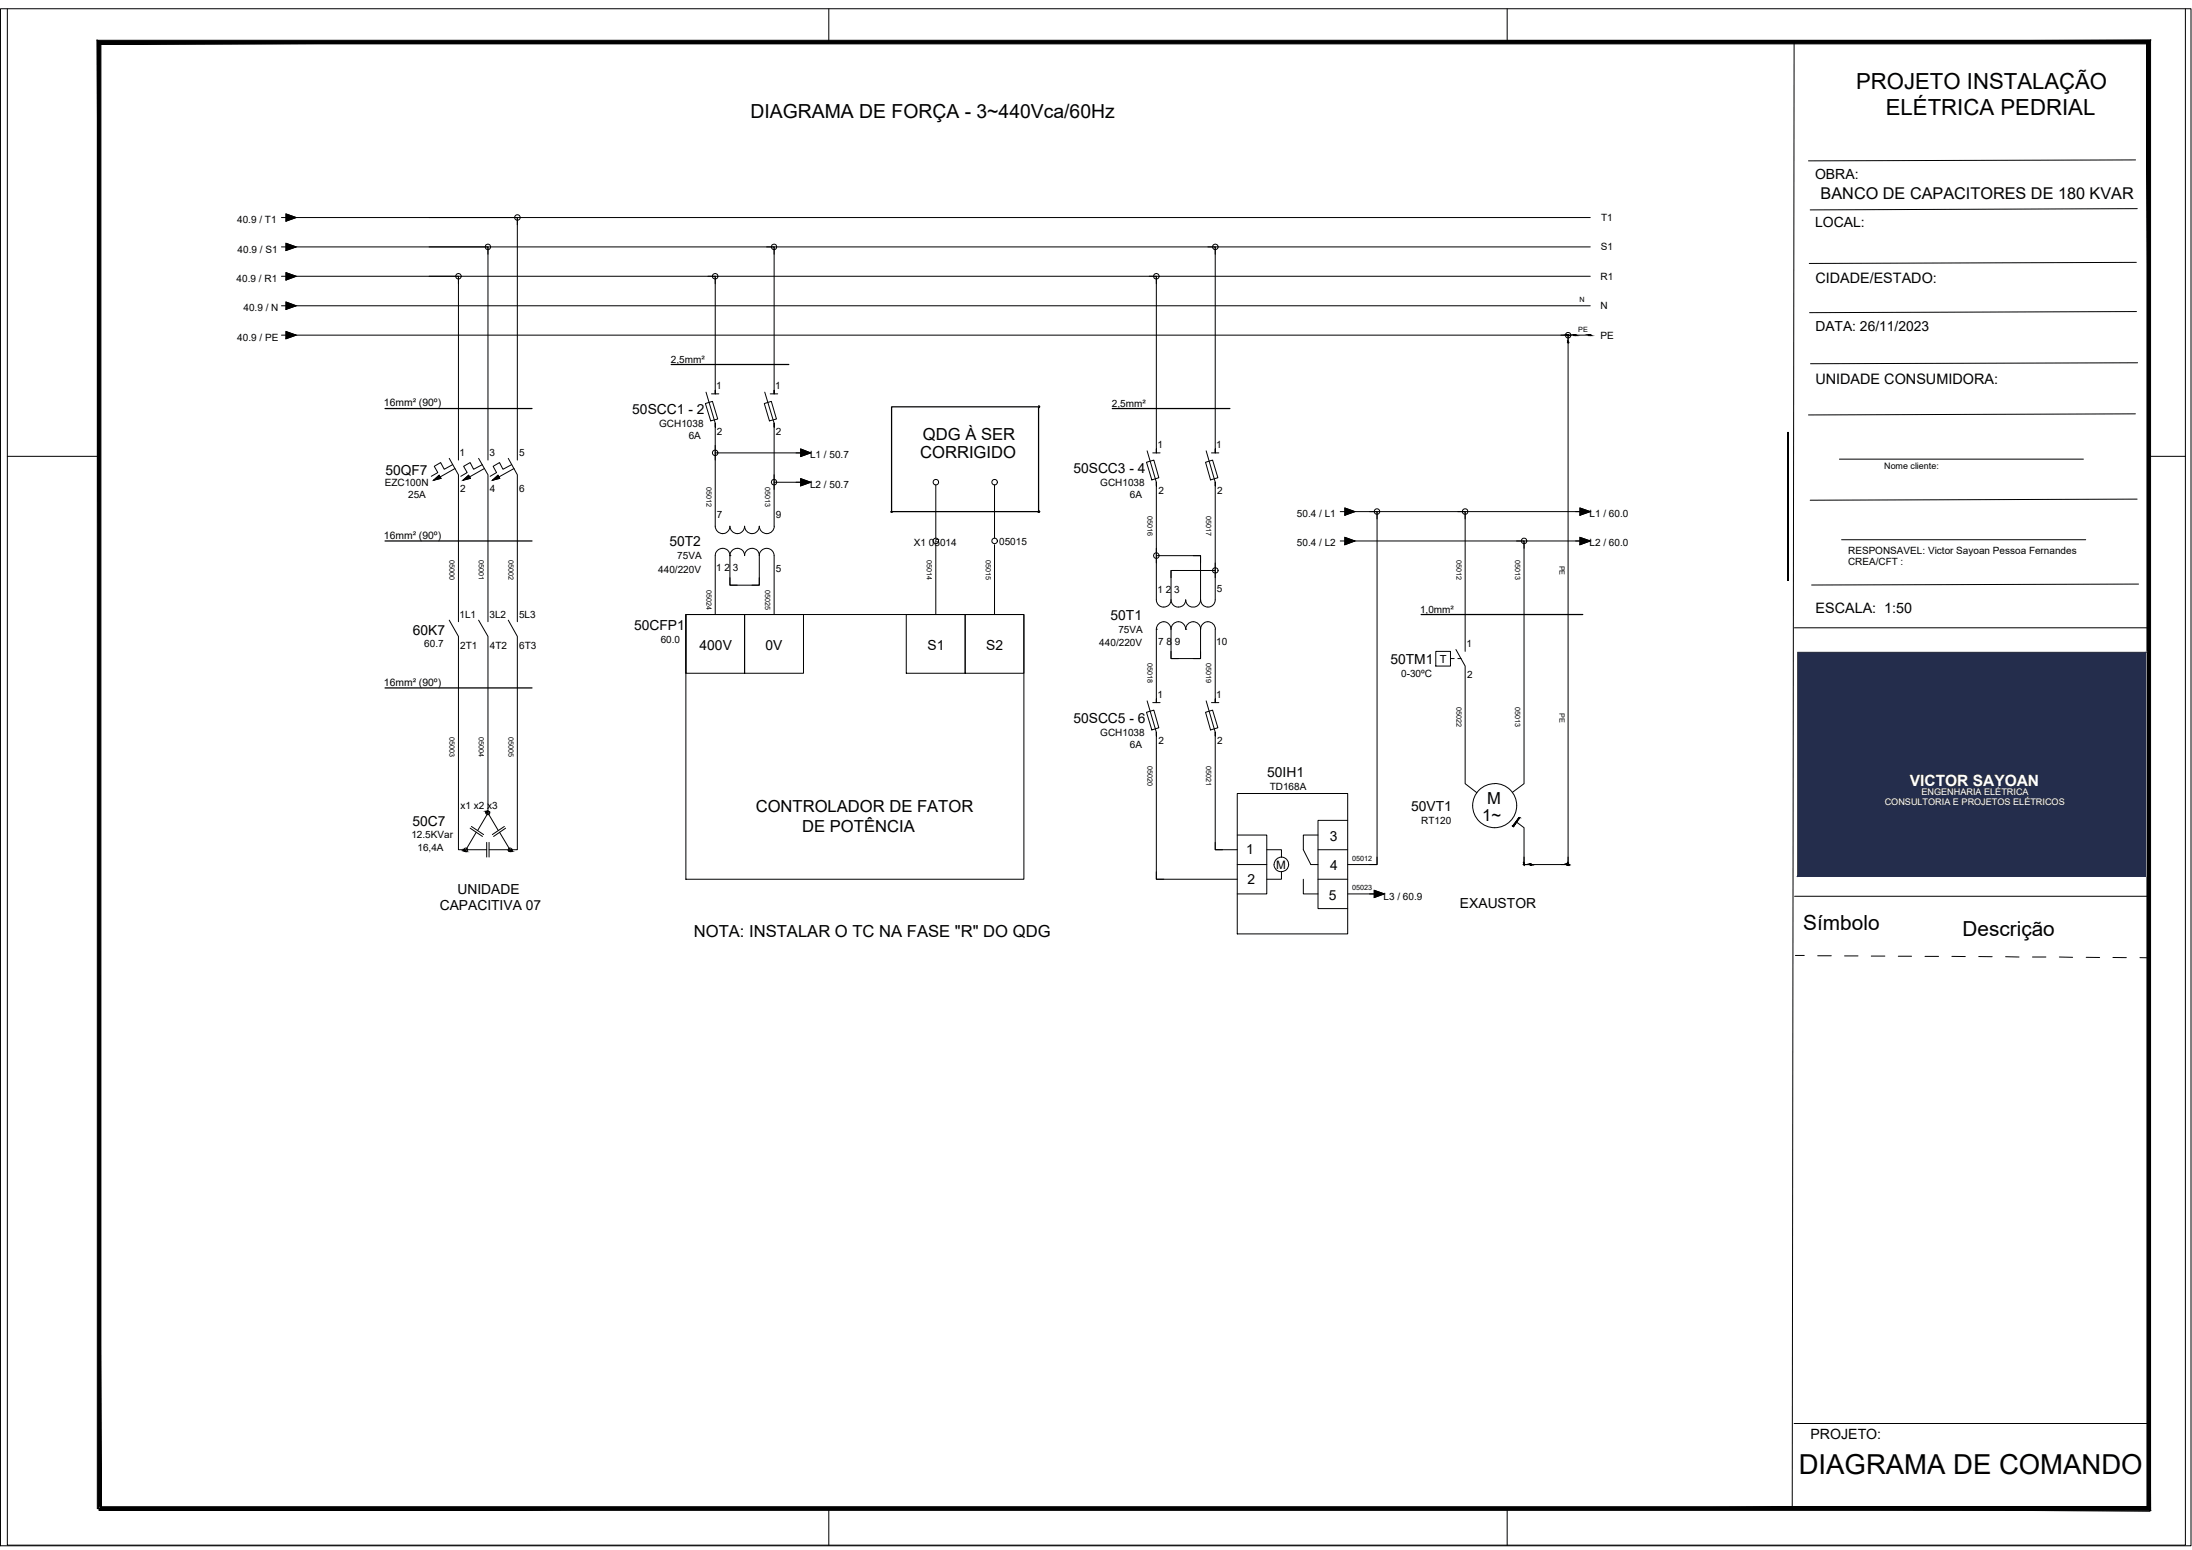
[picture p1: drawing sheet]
<svg xmlns="http://www.w3.org/2000/svg" width="594mm" height="420mm" viewBox="0 0 594 420" stroke-linecap="round" stroke-linejoin="round" font-family="sans-serif">
<!-- layer: PDF12_Geometry -->
<g fill="#000" stroke="#000" stroke-width=".27">
<path d="M424.9 92.5h.2v.3zM132.1 219.9h.1zM125.7 230.3l.2 .1zM126.1 230.8h.1zM131.8 220.1h.2zM138.2 230.8h.2zM138.5 230.6h.1zM411.6 221.7h.3l-1.6 2.2zM411.7 221.6l.2 .1zM412.9 233.9h.3v.5zM424.9 233.9h.2v.5z"/>
<path d="M424.9 92.5v.3h.2zM424.9 92.8h.2l-.1 .2z"/>
<path d="M424.6 90.7l.5 .1zM424.6 90.7l.5 .1z"/>
<path d="M424.6 90.8h.5zM424.6 90.8l.4 .2z"/>
<path d="M426.6 90.7l.5 .1zM426.6 90.7l.5 .1z"/>
<path d="M426.6 90.8h.5zM426.6 90.8l.4 .2z"/>
<path d="M430.6 90.7l.5 .1zM430.6 90.7l.5 .1z"/>
<path d="M430.6 90.8h.5zM430.6 90.8l.4 .2z"/>
<path d="M132 220h.2zM131.9 220h.2z"/>
<path d="M132.1 219.9h.1zM132 220h.2z"/>
<path d="M125.8 230.4l.1 .1zM125.8 230.4l.1 .1z"/>
<path d="M125.8 230.5l.2 .1zM125.8 230.5l.2 .1z"/>
<path d="M125.8 230.6l.3 .1zM125.8 230.6l.3 .1z"/>
<path d="M125.9 230.7h.3zM125.9 230.7h.3z"/>
<path d="M125.9 230.7l.3 .1zM125.9 230.7l.3 .1z"/>
<path d="M126 230.8h.2zM126 230.8h.2z"/>
<path d="M131.9 220h.2zM131.9 220l.1 .1z"/>
<path d="M131.9 220h.2zM131.9 220h.2z"/>
<path d="M138.3 230.8h.2zM138.2 230.8h.2z"/>
<path d="M138.3 230.7h.3zM138.3 230.8h.2z"/>
<path d="M138.4 230.7h.2zM138.3 230.7h.3z"/>
<path d="M138.5 230.6h.1zM138.5 230.6l.1 .1z"/>
<path d="M411.6 221.7l-1.6 2.2h.3zM410 223.9h.3l-.1 .2z"/>
<path d="M412.9 233.9v.5h.3zM412.9 234.4h.3z"/>
<path d="M412.9 233.9v.5h.3zM412.9 234.4h.3z"/>
<path d="M414.7 234.2l.5 .2zM414.7 234.2l.5 .2h-.5z"/>
<path d="M414.7 234.4h.5zM414.7 234.4l.3 .1z"/>
<path d="M424.9 233.9v.5h.2zM424.9 234.4h.2z"/>
<path d="M424.9 233.9v.5h.2zM424.9 234.4h.2z"/>
<path d="M424.6 234.2l.5 .2zM424.6 234.2l.5 .2h-.5z"/>
<path d="M424.6 234.2l.5 .2zM424.6 234.2l.5 .2h-.5z"/>
<path d="M424.6 234.4h.5zM424.6 234.4l.4 .1z"/>
<path d="M424.6 234.4h.5zM424.6 234.4l.4 .1z"/>
</g>
<!-- layer: PDF12_Solid Fills -->
<g fill="#000" stroke="#000" stroke-width=".27">
<path d="M77.5 58l2.8 1-2.8 .9zM77.5 66l2.8 .9-2.8 1zM77.5 73.9l2.8 1-2.8 1zM77.5 89.9l2.8 .9-2.8 1zM77.5 81.9l2.8 1-2.8 1zM117.5 130.2l1.5-1.4 .5 .9zM125.5 130.2l1.5-1.4 .5 .9zM133.5 130.2l1.5-1.4 .4 .9zM217 129.8l2.7 .9-2.7 1zM217 121.7l2.7 1.1-2.7 .9zM364.5 137.7l2.7 1-2.7 1zM428.2 137.7l2.8 1-2.8 1z"/>
<path d="M364.5 145.7l2.7 .9-2.7 1.1zM428.2 145.7l2.8 .9-2.8 1.1zM372.4 241.3l2.8 1-2.8 1z"/>
</g>
<!-- layer: PDF12_Geometry -->
<g fill="none" stroke="#000" stroke-width=".27">
<path d="M76.3 59h1.2M77.5 58l2.8 1-2.8 .9zM80.3 59h350.7M116.3 59h23.9v65.7M140.2 59v2M76.3 66.9h1.2M76.3 74.9h1.2M77.5 66l2.8 .9-2.8 1zM77.5 73.9l2.8 1-2.8 1zM80.3 74.9h113.5v31.9v-1M80.3 66.9h129.5v39.9v-1M116.3 66.9h15.9v57.8"/>
<path d="M116.3 74.9h7.9v49.8M124.2 74.9v2M132.2 66.9v2M191.9 74.9h121.5v47.9v-1.1M193.8 74.9v2M207.8 66.9h121.6v55.9v-1.1M209.8 66.9v2M311.4 74.9h119.6M313.4 74.9v2M327.4 66.9h103.6M329.4 66.9v2M76.3 82.9h1.2"/>
<path d="M76.3 90.8h1.2M77.5 89.9l2.8 .9-2.8 1zM77.5 81.9l2.8 1-2.8 1zM78.2 90.8h346.8v143.6h-12v-10l-2.2-1.7M78.2 82.9h352.8M423 90.8h8M425 90.8v2M191.2 109.4l1.9-.6 1.4 4.8-1.9 .5zM191.3 106.3l2.5 8.4M192.8 106.8h2M193.8 115.8v-1.1v28M207.1 109.4l1.9-.6 1.4 4.8-1.9 .5z"/>
<path d="M207.3 106.3l2.5 8.4M208.7 106.8h2.1M209.8 115.8v-1.1v28M117.5 130.2l1.5-1.4 .5 .9zM121.8 124.2l2.4 4.5v39.8M122.7 125.9l-2.3 1.3-1-1.8-1.7 1 1 1.7-1.8 1M123.3 127l-4 2.3M125.5 130.2l1.5-1.4 .5 .9zM129.7 124.2l2.5 4.5v39.8M130.7 125.9l-2.3 1.3-1-1.8-1.8 1 1 1.7-1.7 1M131.3 127l-4 2.3M133.5 130.2l1.5-1.4 .4 .9z"/>
<path d="M137.8 124.2l2.4 4.5v39.8M138.7 125.9l-2.4 1.3-.9-1.8-1.8 1 1 1.7-1.8 1M139.3 127l-4.1 2.3M193.8 122.8h24M193.8 120.7v4M209.8 130.7h8M209.8 128.7v4M215.7 122.8h1.3M215.7 130.7h1.3M217 129.8l2.7 .9-2.7 1zM217 121.7l2.7 1.1-2.7 .9zM253.6 131.4v14.5"/>
<path d="M269.5 131.4v14.5M310.7 125.3l2-.6 1.4 4.8-1.9 .6zM310.9 122.2l2.5 8.5M312.4 122.8h2M313.4 131.7v-1v31.9a1.99 1.99 0 0 0 2 2 1.99 1.99 0 0 0 2-2M326.7 125.3l1.9-.6 1.5 4.8-2 .6zM326.9 122.2l2.5 8.5M328.3 122.8h2M329.4 131.7v-1v31.9a1.95 1.95 0 0 1-2 1.9M363.2 138.7h1.3M364.5 137.7l2.7 1-2.7 1zM365.3 138.7h7.9v95.7h-7.9"/>
<path d="M371.2 138.7h25.9v37.9M373.2 138.7v2M395.1 138.7h33.9M397.1 138.7v2M427 138.7h1.2M428.2 137.7l2.8 1-2.8 1zM193.8 142.6a2.05 2.05 0 0 0 2.1 2.1M195.8 148.6a2.02 2.02 0 0 0-2 2v16M195.9 148.6a1.93 1.93 0 0 1 1.9 2M197.8 150.6v8h8v-8a2.01 2.01 0 0 1 2-2 2.01 2.01 0 0 1 2 2v16M197.8 156.6v2h2M197.8 150.6h.1"/>
<path d="M197.8 142.7a2.02 2.02 0 0 1-2 2M197.8 142.6a2.05 2.05 0 0 0 2.1 2.1M199.8 148.6a2.02 2.02 0 0 0-2 2M199.9 148.6a1.93 1.93 0 0 1 1.9 2M201.8 142.7a2.02 2.02 0 0 1-2 2M201.8 142.6a1.99 1.99 0 0 0 2 2.1 1.99 1.99 0 0 0 2-2M205.8 150.6a1.99 1.99 0 0 0-2-2 1.99 1.99 0 0 0-2 2M205.8 156.6v2h-2M205.8 142.6a2.03 2.03 0 0 0 2 2.1 2.03 2.03 0 0 0 2-2.1M253.6 147.7v18.9M269.5 147.7v18.9M313.4 150.6h12v12a2.01 2.01 0 0 1-2 1.9 2.01 2.01 0 0 1-2-1.9 1.99 1.99 0 0 1-2 2 1.99 1.99 0 0 1-2-2"/>
<path d="M313.4 148.6v4M319.4 154.6h-2v2M323.4 150.6h2v2M329.4 154.6h-12v8M329.4 152.6v4M363.2 146.6h1.3M364.5 145.7l2.7 .9-2.7 1.1zM365.3 146.6h47.7v65.8l-3.1 2.4M411 146.6h18M413 146.6v2M427 146.6h1.2M428.2 145.7l2.8 .9-2.8 1.1z"/>
<path d="M121.8 168.1l2.4 4.4v57.8h7.7M129.7 168.1l2.5 4.4v47.9l-2.7 4.7M137.8 168.1l2.4 4.4v57.8h-7.7M185.9 166.6h91.6v71.7h-91.6zM185.9 166.6h15.9v15.9h-15.9zM185.9 166.6v15.9M201.8 166.6h16v15.9h-16zM245.6 166.6h16v15.9h-16zM261.6 166.6h15.9v15.9h-15.9zM313.4 170.6v19.9v-1M313.4 170.6h.1M313.4 170.6a1.99 1.99 0 0 1 2-2.1 1.99 1.99 0 0 1 2 2.1"/>
<path d="M317.4 176.6v1.9h2M317.4 170.6a1.99 1.99 0 0 1 2-2.1 1.99 1.99 0 0 1 2 2.1M321.4 170.6h.1M321.4 170.6a2.03 2.03 0 0 1 2-2.1 2.03 2.03 0 0 1 2 2.1M325.4 176.6v1.9h-2M325.4 162.6a1.93 1.93 0 0 0 2 1.9M329.4 170.6v19.9v-1M329.4 170.6a2.01 2.01 0 0 0-2-2.1 2.01 2.01 0 0 0-2 2.1v7.9h-8v-7.9M389.1 176.6h4v4h-4zM393.1 178.5h1M394.6 176.1l2.5 4.5v31.8l3.2 2.5M395.1 178.5h.9"/>
<path d="M310.7 193.1l2-.6 1.4 4.8-1.9 .6zM310.9 190l2.5 8.5M312.4 190.5h2M313.4 199.5v-1v39.8h21.9M326.7 193.1l1.9-.6 1.5 4.8-2 .6zM326.9 190l2.5 8.5M328.3 190.5h2M329.4 199.5v-1v31.8h5.9M132.2 219.9a.5 .5 0 0 1 .5 .5 .5 .5 0 0 1-.5 .5 .5 .5 0 0 1-.5-.5M335.3 215.1h30v38.1h-30zM125.7 230.3a.51 .51 0 0 1 .5-.5 .51 .51 0 0 1 .5 .5 .51 .51 0 0 1-.4 .5M127.4 224.5l3.4 2.2"/>
<path d="M127.8 224l3.3 2.2M129.1 225.6l-2.8 4.7M131.9 228.3v4M132.2 220.4l2.8 4.7M132.5 228.3v4M135.4 225.6l2.8 4.7M136.7 224l-3.3 2.2M137 224.5l-3.2 2.2M138.7 230.3a.5 .5 0 0 0-.5-.4 .5 .5 0 0 0-.5 .4 .5 .5 0 0 0 .5 .5M313.4 236.3v2h2M329.4 228.3v2h1.9M335.3 226.4h8v15.9h-8"/>
<path d="M335.3 234.4h8M343.3 230.3h4v2M347.3 232.3a1.95 1.95 0 0 1 1.9 2.1M347.3 232.3a1.99 1.99 0 0 0-2 2 1.99 1.99 0 0 0 2 2v2h-4M349.2 234.3a1.93 1.93 0 0 1-1.9 2M353.2 238.3v4h4M357.2 226.4h-4v3.9l2.1 4.1h1.9M357.2 238.3h8.1M357.2 230.3h8.1M365.3 222.4h-8.1v23.9h8.1M373.2 232.3v2.1h-2M411.7 221.6l.2 .1-1.7 2.4-.2-.2z"/>
<path d="M413 232.3v2.1h2M425 232.3v2.1h-2M365.3 242.3h7.9M372.4 241.3l2.8 1-2.8 1z"/>
<circle cx="140.2" cy="58.9" r=".75"/>
<circle cx="124.3" cy="74.9" r=".75"/>
<circle cx="132.2" cy="66.9" r=".74"/>
<circle cx="193.8" cy="74.9" r=".75"/>
<circle cx="209.8" cy="66.9" r=".72"/>
<circle cx="313.4" cy="74.9" r=".76"/>
<circle cx="329.4" cy="66.9" r=".74"/>
<circle cx="425" cy="90.9" r=".75"/>
<circle cx="193.8" cy="122.7" r=".75"/>
<circle cx="209.8" cy="130.7" r=".73"/>
<circle cx="253.6" cy="130.7" r=".75"/>
<circle cx="269.6" cy="130.7" r=".75"/>
<circle cx="373.2" cy="138.7" r=".75"/>
<circle cx="397.1" cy="138.7" r=".75"/>
<circle cx="253.6" cy="146.6" r=".75"/>
<circle cx="269.6" cy="146.6" r=".75"/>
<circle cx="313.4" cy="150.6" r=".77"/>
<circle cx="329.4" cy="154.6" r=".74"/>
<circle cx="413.1" cy="146.6" r=".75"/>
<circle cx="405.1" cy="218.4" r="6"/>
</g>
<path d="M181.9 98.8h31.9M104.4 110.7h39.8M241.6 110.3h39.9v28.4h-39.9zM281.5 110l.3 .2-.3 .3M301.5 110.7h31.8M241.4 138.7l.2 .2 .3-.2M281.5 138.4l.2 .1v.3l-.2 .1-.2-.2M281.8 138.7l-.3 .2M104.4 146.6h39.8M385.1 166.6h43.9M104.4 186.5h39.8" fill="none" stroke="#000" stroke-width=".34"/>
<!-- layer: PDF_Solid Fills -->
<path d="M484.5 117.2l.2 40.2h-.2zM484.5 117.2l.2 40.2v-40.2z" fill="#000" stroke="#000" stroke-width=".27"/>
<!-- layer: ARQ-FOLHA -->
<path d="M2 2.4v416.4h590.3v-416.4M224.6 2.4v9M408.5 2.4v9M2 123.7h24.8M582.4 123.7h9.9M224.6 408.9v9.9M408.5 408.9v9.9" fill="none" stroke="#000" stroke-width=".27"/>
<path d="M26.8 408.4v1l555.1-1zM26.8 409.4l555.1-1 .9 1zM581.9 11.9v396.5l.9 1zM581.9 11.9l.9-1v398.5zM27.3 11.9h554.6l.9-1zM26.4 10.9h556.4l-555.5 1zM26.4 10.9l.9 398v-397zM26.4 10.9l.9 398h-.9z" fill="#000" stroke="#000" stroke-width=".27"/>
<!-- layer: 0 -->
<g fill="none" stroke="#000" stroke-width=".27">
<path d="M.1 2.4h593.7v416.6h-593.7zM486.2 11.4h96.2l.3 398.3-97-.7zM578.8 43.3l-88.7 .3M579.2 56.6l-88.6 .3M579 71.1l-88.7 .3M579 84.5l-88.6 .3M579.3 98.3l-88.6 .3M578.7 112.2l-88.6 .3M498.5 124.5h66.1M579.2 135.3l-88.6 .3M499.1 146.3h66.2M579.6 158.3l-88.6 .3"/>
<path d="M486.3 170.2h96.1M486.4 243h96M486.6 259h2.4M492.6 259.1h3.7M499.9 259.1h3.7M507.2 259.2h3.6M514.5 259.2h3.6M521.7 259.2h3.7M529 259.2l3.6 .1M536.3 259.3h3.6M543.6 259.3l3.6 .1M550.8 259.4h3.7"/>
<path d="M558.1 259.4l3.6 .1M565.4 259.5h3.6M572.6 259.5l3.7 .1M580 259.6h2.4M486.2 385.9h96.1"/>
</g>
<path d="M487.2 176.8h94.4v60.8h-94.4z" fill="none" stroke="#fff" stroke-width=".27"/>
<!-- layer: PDF47_Solid Fills -->
<path d="M487.2 176.8v60.8l94.4-60.8zM487.2 237.6l94.4-60.8v60.8z" fill="#fff" stroke="#fff" stroke-width=".27"/>
<path d="M487.2 176.8v60.8l94.4-60.8zM487.2 237.6l94.4-60.8v60.8z" fill="#242d4c" stroke="#242d4c" stroke-width=".27"/>
<text font-size="7.5" x="487.5" y="399.7">DIAGRAMA DE COMANDO</text>
<g font-size="6">
<text x="503" y="24.3">PROJETO INSTALAÇÃO</text>
<text x="511.1" y="31.2">ELÉTRICA PEDRIAL</text>
</g>
<g font-size="5.6">
<text x="488.7" y="252.2">Símbolo</text>
<text x="531.9" y="253.6">Descrição</text>
</g>
<text font-size="5.2" x="203.4" y="32.1">DIAGRAMA DE FORÇA - 3~440Vca/60Hz</text>
<g font-size="4.5">
<text x="250.1" y="119.3">QDG À SER</text>
<text x="249.4" y="124.2">CORRIGIDO</text>
<text x="204.8" y="220">CONTROLADOR DE FATOR</text>
<text x="403" y="217.9">M</text>
<text x="217.4" y="225.4">DE POTÊNCIA</text>
<text x="401.7" y="222.4">1~</text>
<text x="188" y="254">NOTA: INSTALAR O TC NA FASE &quot;R&quot; DO QDG</text>
</g>
<text font-size="4.4" x="493.4" y="54">BANCO DE CAPACITORES DE 180 KVAR</text>
<text font-size="4.2" fill="#fff" x="517.6" y="213.2">VICTOR SAYOAN</text>
<g font-size="3.9">
<text x="492" y="76.7">CIDADE/ESTADO:</text>
<text x="492" y="104.1">UNIDADE CONSUMIDORA:</text>
<text x="492.1" y="166">ESCALA: 1:50</text>
</g>
<g font-size="3.8">
<text x="491.9" y="48.6">OBRA:</text>
<text x="491.9" y="61.4">LOCAL:</text>
<text x="492" y="89.8">DATA: 26/11/2023</text>
<text x="490.7" y="390.1">PROJETO:</text>
</g>
<g font-size="3.7">
<text x="171.4" y="112.3">50SCC1 - 2</text>
<text x="104.4" y="128.7">50QF7</text>
<text x="290.9" y="128.2">50SCC3 - 4</text>
<text x="181.4" y="148.1">50T2</text>
<text x="111.9" y="172.1">60K7</text>
<text x="171.9" y="170.8">50CFP1</text>
<text x="301" y="168.1">50T1</text>
<text x="189.6" y="176.1">400V</text>
<text x="207.5" y="176.1">0V</text>
<text x="251.4" y="176.1">S1</text>
<text x="267.3" y="176.1">S2</text>
<text x="376.9" y="180">50TM1</text>
<text x="290.9" y="196">50SCC5 - 6</text>
<text x="343.5" y="210.7">50IH1</text>
<text x="382.4" y="219.9">50VT1</text>
<text x="111.8" y="223.9">50C7</text>
<text x="360.4" y="227.9">3</text>
<text x="337.8" y="231.6">1</text>
<text x="338.1" y="239.6">2</text>
<text x="360.5" y="235.8">4</text>
<text x="124" y="242.3">UNIDADE</text>
<text x="360.2" y="243.9">5</text>
<text x="119.2" y="246.8">CAPACITIVA 07</text>
<text x="395.7" y="246.3">EXAUSTOR</text>
</g>
<text font-size="3.2" x="345.9" y="235.6">M</text>
<text font-size="3" x="390.2" y="179.7">T</text>
<g font-size="2.8">
<text x="104.1" y="110.2">16mm² (90º)</text>
<text x="104.1" y="146.1">16mm² (90º)</text>
<text x="104.1" y="185.9">16mm² (90º)</text>
</g>
<g font-size="2.7">
<text x="433.9" y="59.9">T1</text>
<text x="64.3" y="60.4">40.9 / T1</text>
<text x="64.4" y="68.5">40.9 / S1</text>
<text x="433.9" y="67.9">S1</text>
<text x="64.1" y="76.3">40.9 / R1</text>
<text x="433.8" y="75.9">R1</text>
<text x="433.8" y="83.8">N</text>
<text x="66" y="84.3">40.9 / N</text>
<text x="64.3" y="92.3">40.9 / PE</text>
<text x="433.8" y="91.8">PE</text>
<text x="181.8" y="98.3">2,5mm²</text>
<text x="194.1" y="105.6">1</text>
<text x="210.1" y="105.6">1</text>
<text x="301.4" y="110.3">2,5mm²</text>
<text x="178.6" y="115.7">GCH1038</text>
<text x="186.6" y="119">6A</text>
<text x="194.3" y="118">2</text>
<text x="210.3" y="118">2</text>
<text x="124.5" y="123.5">1</text>
<text x="132.7" y="123.5">3</text>
<text x="140.7" y="123.5">5</text>
<text x="219.5" y="124.2">L1 / 50.7</text>
<text x="313.7" y="121.5">1</text>
<text x="329.6" y="121.5">1</text>
<text x="104.3" y="131.7">EZC100N</text>
<text x="298.2" y="131.7">GCH1038</text>
<text x="110.6" y="134.9">25A</text>
<text x="124.8" y="133.4">2</text>
<text x="132.8" y="133.4">4</text>
<text x="140.7" y="133.4">6</text>
<text x="219.5" y="132.2">L2 / 50.7</text>
<text x="306.2" y="134.9">6A</text>
<text x="313.9" y="134">2</text>
<text x="329.9" y="134">2</text>
<text x="194.3" y="140.5">7</text>
<text x="210.3" y="140.5">9</text>
<text x="351.5" y="140.1">50.4 / L1</text>
<text x="430.8" y="140.1">L1 / 60.0</text>
<text x="247.7" y="148.1">X1 05014</text>
<text x="270.8" y="147.7">05015</text>
<text x="351.5" y="148.1">50.4 / L2</text>
<text x="430.8" y="148.1">L2 / 60.0</text>
<text x="178.4" y="155.2">440/220V</text>
<text x="183.6" y="151.6">75VA</text>
<text x="194.1" y="154.9">1 2 3</text>
<text x="210.3" y="154.9">5</text>
<text x="500.9" y="150.2">RESPONSAVEL: Victor Sayoan Pessoa Fernandes</text>
<text x="500.9" y="153.1">CREA/CFT :</text>
<text x="313.7" y="160.7">1 2 3</text>
<text x="329.8" y="160.4">5</text>
<text x="124.5" y="167.4">1L1</text>
<text x="132.7" y="167.4">3L2</text>
<text x="140.7" y="167.4">5L3</text>
<text x="384.9" y="166.1">1,0mm²</text>
<text x="303.1" y="171.5">75VA</text>
<text x="115" y="175.5">60.7</text>
<text x="124.8" y="175.8">2T1</text>
<text x="132.8" y="175.8">4T2</text>
<text x="140.7" y="175.8">6T3</text>
<text x="179.1" y="174.3">60.0</text>
<text x="297.9" y="175.1">440/220V</text>
<text x="313.9" y="174.8">7 8 9</text>
<text x="329.6" y="174.8">10</text>
<text x="397.4" y="175.3">1</text>
<text x="379.7" y="183.4">0-30ºC</text>
<text x="397.6" y="183.9">2</text>
<text x="313.7" y="189.3">1</text>
<text x="329.6" y="189.3">1</text>
<text x="298.2" y="199.4">GCH1038</text>
<text x="306.2" y="202.6">6A</text>
<text x="313.9" y="201.8">2</text>
<text x="329.9" y="201.8">2</text>
<text x="344.1" y="214.2">TD168A</text>
<text x="124.8" y="219.2">x1 x2 x3</text>
<text x="111.5" y="227.3">12.5KVar</text>
<text x="385.2" y="223.3">RT120</text>
<text x="113.2" y="230.7">16,4A</text>
<text x="374.9" y="243.8">L3 / 60.9</text>
</g>
<g font-size="2.5" fill="#fff">
<text x="520.7" y="215.6">ENGENHARIA ELÉTRICA</text>
<text x="510.8" y="218.1">CONSULTORIA E PROJETOS ELÉTRICOS</text>
</g>
<text font-size="2.4" x="510.7" y="127">Nome cliente:</text>
<g font-size="2">
<text x="428.1" y="82">N</text>
<text x="427.7" y="89.9">PE</text>
<text x="191.4" y="132" transform="rotate(90 191.4 132)">05012</text>
<text x="207.4" y="132" transform="rotate(90 207.4 132)">05013</text>
<text x="311" y="140" transform="rotate(90 311 140)">05016</text>
<text x="326.9" y="140" transform="rotate(90 326.9 140)">05017</text>
<text x="121.8" y="151.9" transform="rotate(90 121.8 151.9)">05000</text>
<text x="129.8" y="151.9" transform="rotate(90 129.8 151.9)">05001</text>
<text x="137.8" y="151.9" transform="rotate(90 137.8 151.9)">05002</text>
<text x="251.2" y="151.9" transform="rotate(90 251.2 151.9)">05014</text>
<text x="267.2" y="151.9" transform="rotate(90 267.2 151.9)">05015</text>
<text x="394.7" y="151.9" transform="rotate(90 394.7 151.9)">05012</text>
<text x="410.6" y="151.9" transform="rotate(90 410.6 151.9)">05013</text>
<text x="422.7" y="153.3" transform="rotate(90 422.7 153.3)">PE</text>
<text x="191.4" y="159.9" transform="rotate(90 191.4 159.9)">05024</text>
<text x="207.4" y="159.9" transform="rotate(90 207.4 159.9)">05025</text>
<text x="311" y="179.8" transform="rotate(90 311 179.8)">05018</text>
<text x="326.9" y="179.8" transform="rotate(90 326.9 179.8)">05019</text>
<text x="394.7" y="191.7" transform="rotate(90 394.7 191.7)">05022</text>
<text x="410.6" y="191.7" transform="rotate(90 410.6 191.7)">05013</text>
<text x="422.7" y="193.2" transform="rotate(90 422.7 193.2)">PE</text>
<text x="121.8" y="199.7" transform="rotate(90 121.8 199.7)">05003</text>
<text x="129.8" y="199.7" transform="rotate(90 129.8 199.7)">05004</text>
<text x="137.8" y="199.7" transform="rotate(90 137.8 199.7)">05005</text>
<text x="311" y="207.6" transform="rotate(90 311 207.6)">05020</text>
<text x="326.9" y="207.6" transform="rotate(90 326.9 207.6)">05021</text>
<text x="366.5" y="233.4">05012</text>
<text x="366.5" y="241.4">05023</text>
</g>
</svg>
